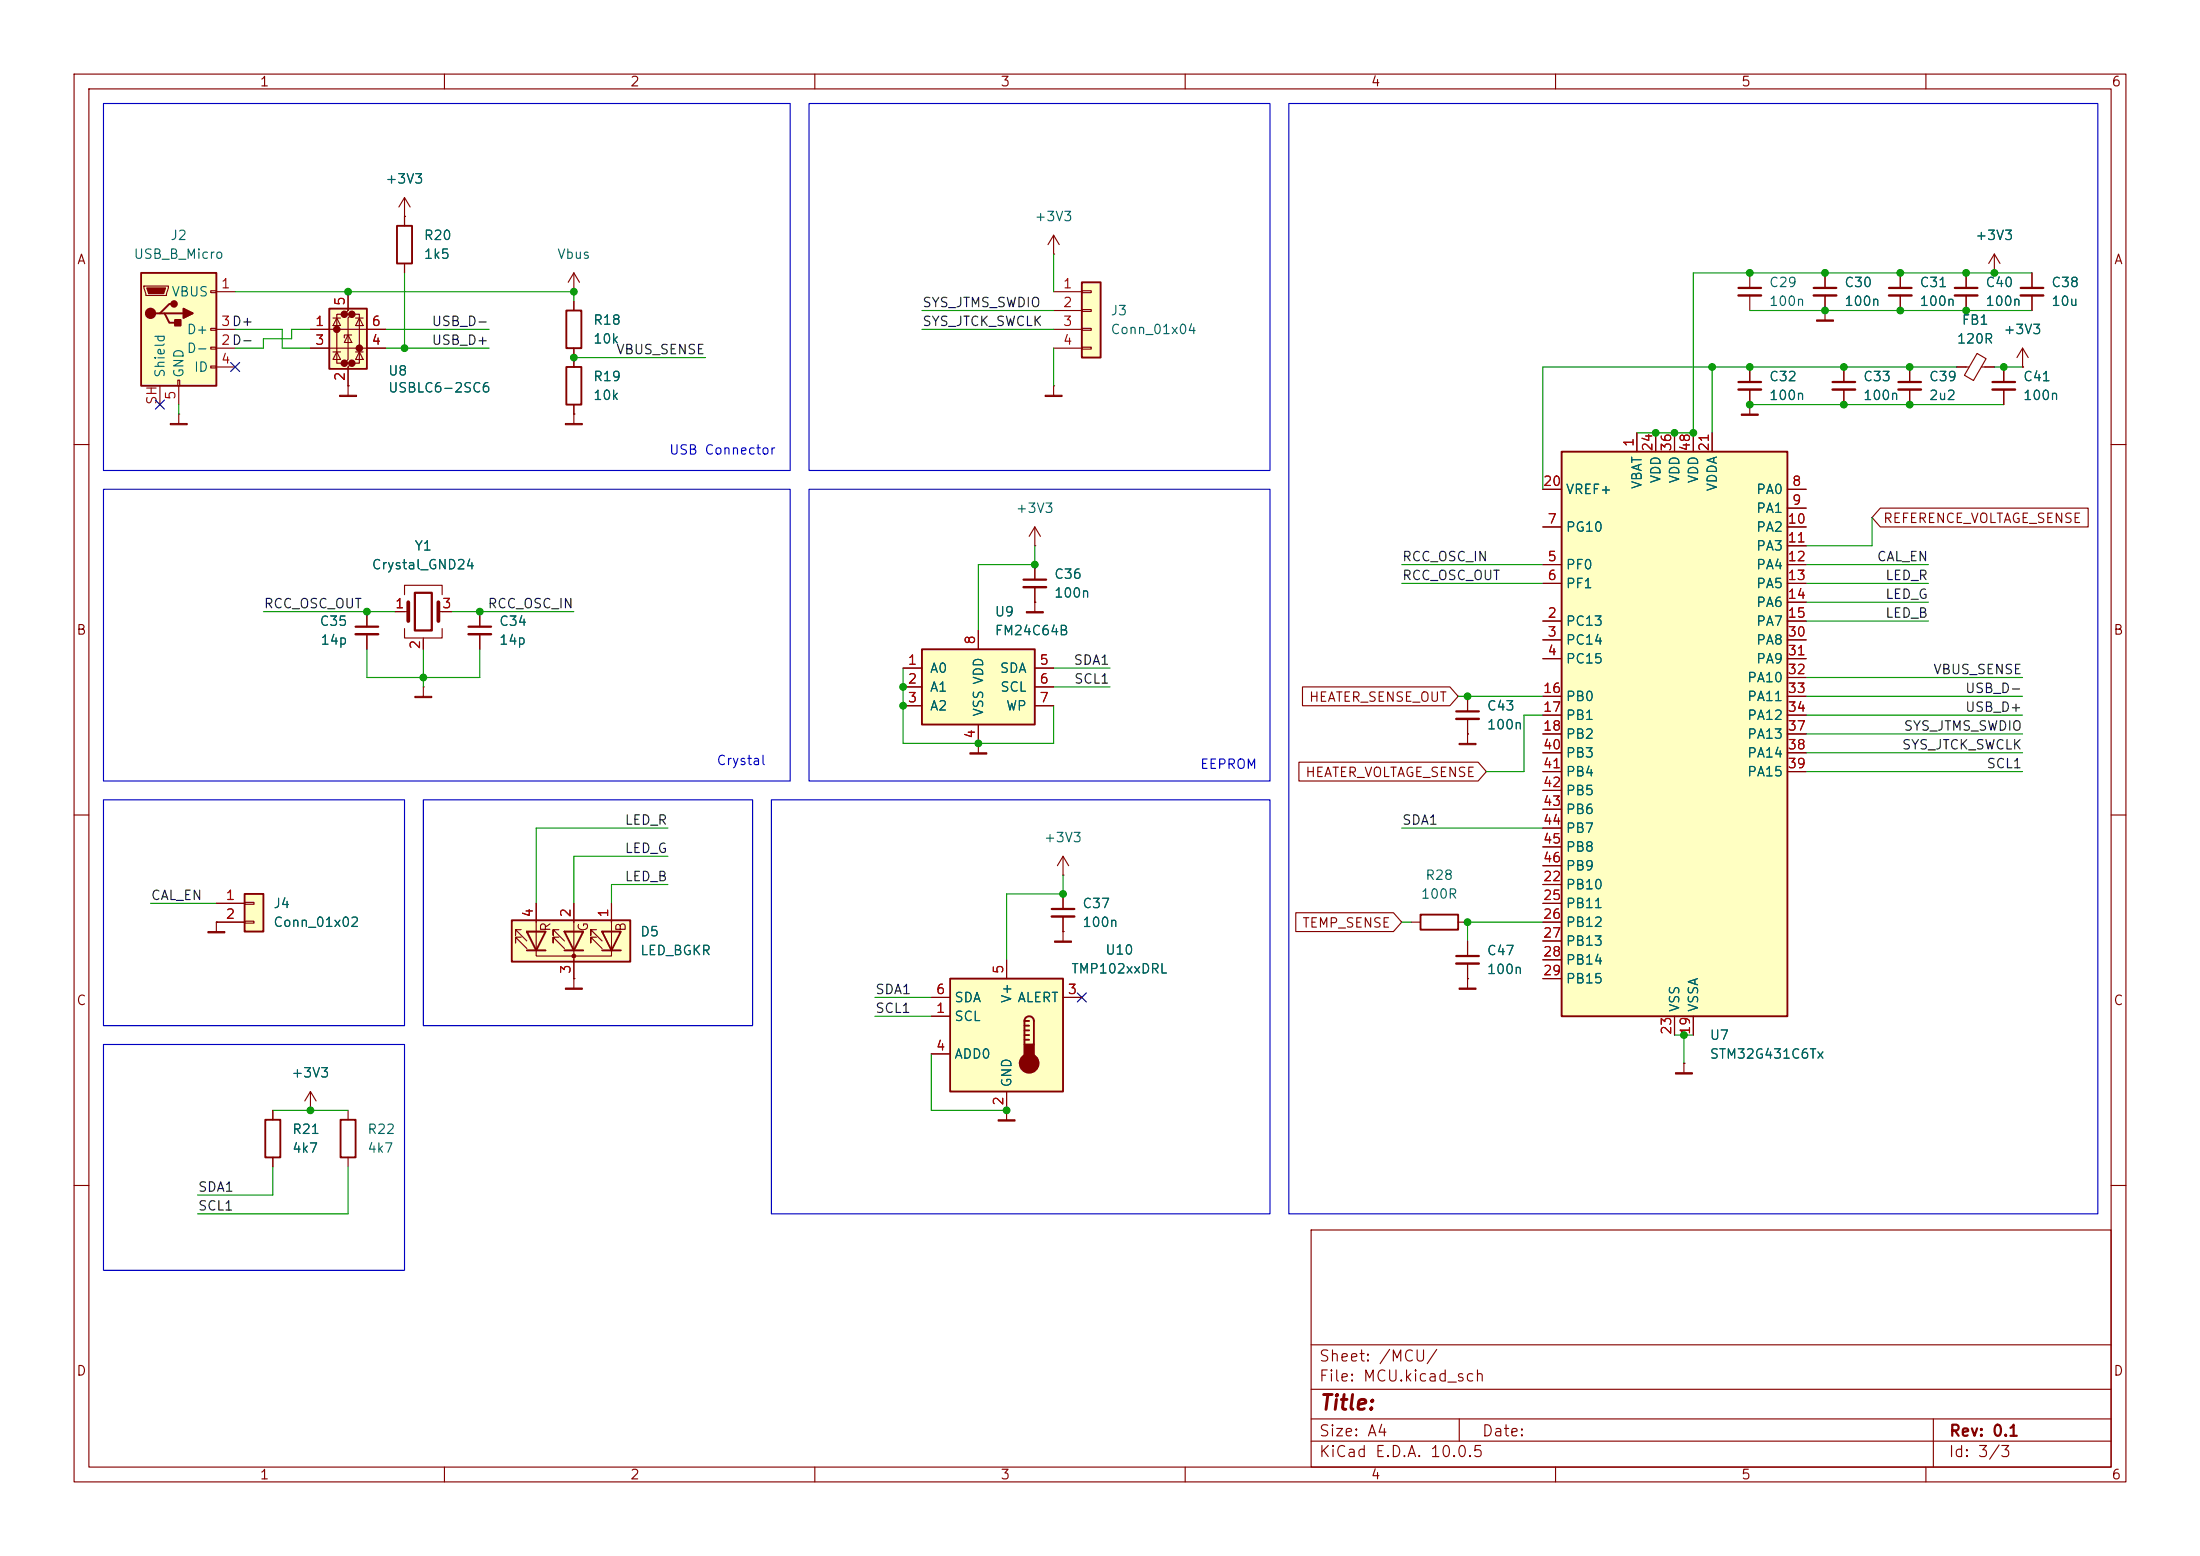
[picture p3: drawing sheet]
<svg xmlns="http://www.w3.org/2000/svg" width="297mm" height="210mm" viewBox="0 0 297 210" stroke-linecap="round" stroke-linejoin="round" font-family="sans-serif">
<g fill="none" stroke="#840000" stroke-width=".15">
<path d="M10 10h277v190h-277zM12 12h273v186h-273zM60 10v2M110 10v2M160 10v2M210 10v2M260 10v2M256.5 36.8v2.1M256.5 39.9v2M248.9 49.5v2.1M248.9 52.6v2M257.8 49.5v2.1"/>
<path d="M257.8 52.6v2M10 60h2M285 60h2M10 110h2M285 110h2M36.8 149.9v1.2M36.8 156.2v1.3M47 149.9v1.2M47 156.2v1.3M10 160h2M177 166h108v32h-108zM285 160h2"/>
<path d="M60 198v2M110 198v2M160 198v2M177 194.5h108M177 191.5h108M177 187.5h108M177 181.5h108M197 191.5v3M210 198v2M260 198v2M261 191.5v6.5"/>
</g>
<path d="M255 38.9h3.1M247.4 51.6h3M256.3 51.6h3" fill="none" stroke="#840000" stroke-width=".3"/>
<path d="M255 39.9h3.1M247.4 52.6h3M256.3 52.6h3" fill="none" stroke="#840000" stroke-width=".33"/>
<path d="M35.8 151.1h2v5.1h-2zM46 151.1h2v5.1h-2z" fill="none" stroke="#840000" stroke-width=".25"/>
<path d="M124.5 87.6h15.2v10.2h-15.2z" fill="#ffffc2"/>
<path d="M124.5 87.6h15.2v10.2h-15.2z" fill="none" stroke="#840000" stroke-width=".25"/>
<g fill="none" stroke="#840000" stroke-width=".15">
<path d="M142.2 34.3h.1M142.2 31.8v2.5M142.2 31.8l-.7 1.2M142.2 31.8l.8 1.2M265.4 36.8v2.1M265.4 39.9v2M142.2 52.1h.1M142.2 52.1v1.2M246.4 41.9h.1M246.4 41.9v1.3M264.2 49.5h1.6M266.9 47.7l1.2 .7-1.7 3-1.2-.8z"/>
<path d="M267.5 49.5h1.7M121.9 90.2h2.6M121.9 92.7h2.6M121.9 95.3h2.6M132.1 85.1v2.5M132.1 97.8v2.5M139.7 90.2h2.5M139.7 92.7h2.5M139.7 95.3h2.5"/>
</g>
<path d="M263.9 38.9h3.1" fill="none" stroke="#840000" stroke-width=".3"/>
<path d="M263.9 39.9h3.1" fill="none" stroke="#840000" stroke-width=".33"/>
<g fill="#840000" stroke="#840000" stroke-width=".14">
<path d="M141.1 53.3h2.3v.2h-2.3z"/>
<path d="M245.2 43.2h2.3v.2h-2.3z"/>
</g>
<path d="M146 38.1h2.6v10.2h-2.6z" fill="#ffffc2"/>
<path d="M146 38.1h2.6v10.2h-2.6z" fill="none" stroke="#840000" stroke-width=".25"/>
<path d="M142.2 39.4h3.8M146 39.2h1.3v.3h-1.3zM142.2 41.9h3.8M142.2 44.5h3.8M142.2 47h3.8M146 41.8h1.3v.2h-1.3zM146 44.3h1.3v.3h-1.3zM146 46.9h1.3v.2h-1.3z" fill="none" stroke="#840000" stroke-width=".15"/>
<path d="M33 120.7h2.6v5h-2.6z" fill="#ffffc2"/>
<path d="M53.6 30.5h2v5.1h-2zM33 120.7h2.6v5h-2.6z" fill="none" stroke="#840000" stroke-width=".25"/>
<g fill="none" stroke="#840000" stroke-width=".15">
<path d="M54.6 29.2h.1M54.6 26.7v3.8M54.6 35.6v1.2M54.6 26.7l-.8 1.2M54.6 26.7l.8 1.2M246.4 36.8v2.1M246.4 39.9v2M274.3 36.8v2.1M274.3 39.9v2M24.1 55.9h.1M24.1 55.9v1.3M47 52.1h.1"/>
<path d="M47 52.1v1.2M270.5 49.5v2.1M270.5 52.6v2M143.5 118.1h.1M143.5 115.6v2.5M143.5 115.6l-.8 1.2M143.5 115.6l.8 1.2M29.2 124.5h.1M29.2 121.9h3.8M29.2 124.5h3.8M29.2 124.5v1.2M33 121.8h1.3v.2h-1.3z"/>
<path d="M33 124.3h1.3v.3h-1.3zM143.5 125.7h.1M143.5 120.7v2M143.5 123.7v3.3M198.1 132.1h.1M198.1 132.1v1.3M135.9 149.9h.1M135.9 149.9v1.2"/>
</g>
<g fill="#840000" stroke="#840000" stroke-width=".14">
<path d="M28.1 125.7h2.3v.2h-2.3z"/>
<path d="M142.4 127h2.3v.2h-2.3z"/>
<path d="M134.7 151.1h2.3v.2h-2.3z"/>
<path d="M197 133.4h2.3v.1h-2.3z"/>
<path d="M45.8 53.3h2.3v.2h-2.3z"/>
<path d="M23 57.2h2.3v.1h-2.3z"/>
</g>
<path d="M244.9 38.9h3M272.8 38.9h3M269 51.6h3M142 122.7h3" fill="none" stroke="#840000" stroke-width=".3"/>
<path d="M244.9 39.9h3M272.8 39.9h3M269 52.6h3M142 123.7h3" fill="none" stroke="#840000" stroke-width=".33"/>
<path d="M19 36.8h10.2v15.3h-10.2z" fill="#ffffc2"/>
<path d="M19 36.8h10.2v15.3h-10.2zM21.6 42.3h.6l.7 1.3h1.2M22.2 42.3h2.6M23.5 41h-.6l-1.3 1.3h-.6" fill="none" stroke="#840000" stroke-width=".25"/>
<g fill="none" stroke="#840000" stroke-width=".15">
<path d="M19.4 38.6h3.3v.3l-.2 1h-2.8zM28.4 39.2h.8v.3h-.8zM29.2 39.4h2.5M236.2 36.8v2.1M236.2 39.9v2M269.2 36.8h.1M269.2 34.3l-.7 1.3M269.2 34.3l.8 1.3M269.2 34.3v2.5M21.6 52.1v2.5M24 51.3h.3v.8h-.3zM24.1 52.1v2.5"/>
<path d="M28.4 44.3h.8v.3h-.8zM28.4 46.9h.8v.2h-.8zM28.4 49.4h.8v.3h-.8zM29.2 47h2.5M29.2 44.5h2.5M29.2 49.5h2.5M236.2 54.6h.1M236.2 54.6v1.3M273 49.5h.1M273 47l-.7 1.3M273 47l.8 1.3M273 47v2.5"/>
</g>
<path d="M19.8 38.9h2.6l-.3 .7h-2z" fill="#840000" stroke="#840000" stroke-width=".15"/>
<g fill="#840000" stroke="#840000" stroke-width=".25">
<path d="M23.6 43.2h.8v.7h-.8z"/>
<path d="M24.8 41.7l1.2 .6-1.2 .6z"/>
<circle cx="20.3" cy="42.3" r=".63"/>
<circle cx="23.5" cy="41" r=".38"/>
</g>
<path d="M234.7 38.9h3" fill="none" stroke="#840000" stroke-width=".3"/>
<path d="M234.7 39.9h3" fill="none" stroke="#840000" stroke-width=".33"/>
<path d="M235.1 55.9h2.3v.2h-2.3z" fill="#840000" stroke="#840000" stroke-width=".14"/>
<path d="M44.4 41.7h5.1v8.1h-5.1z" fill="#ffffc2"/>
<g fill="#840000" stroke="#840000" stroke-width=".51">
<circle cx="45.5" cy="44.4" r=".25"/>
<circle cx="46.5" cy="42.4" r=".25"/>
<circle cx="46.5" cy="49" r=".25"/>
<circle cx="47.5" cy="42.4" r=".25"/>
<circle cx="47.5" cy="49" r=".25"/>
<circle cx="48.5" cy="47" r=".25"/>
</g>
<g fill="none" stroke="#840000" stroke-width=".15">
<path d="M47 39.4v2.5l-.5 .5h1l-.5 .5v5.6l-.5 .5h1l-.5 .5v2.6M41.9 44.5h10.2M41.9 47h10.2M45 47.5h1M45 42.9h1M45.5 42.9l.5 1h-1zM45.5 47.5l.5 1h-1zM46.5 42.4h-1v6.6h1M47 45.2l.5 1h-1zM47.5 45.2h-1v.4M47.5 42.4h1v6.6h-1M48 47.5h1"/>
<path d="M48 42.9h1M48.5 42.9l.5 1h-1zM48.5 47.5l.5 1h-1zM77.5 132.1h.1M77.5 132.1v1.3M41.9 149.9h.1M41.9 147.3l-.8 1.3M41.9 147.3l.8 1.3M41.9 147.3v2.6"/>
</g>
<path d="M44.4 41.7h5.1v8.1h-5.1z" fill="none" stroke="#840000" stroke-width=".25"/>
<path d="M76.3 133.4h2.3v.1h-2.3z" fill="#840000" stroke="#840000" stroke-width=".14"/>
<path d="M69.1 124.2h16v5.6h-16z" fill="#ffffc2"/>
<circle cx="77.5" cy="129" r=".25" fill="#840000" stroke="#840000" stroke-width=".15"/>
<path d="M76.5 49.5h2v5.1h-2zM76.5 41.9h2v5.1h-2zM69.1 124.2h16v5.6h-16zM71.1 125.7h2.6l-1.3 2.6zM71.1 128.3h2.6M76.2 125.7h2.5l-1.2 2.6zM76.2 128.3h2.5M81.3 125.7h2.5l-1.3 2.6zM81.3 128.3h2.5" fill="none" stroke="#840000" stroke-width=".25"/>
<g fill="none" stroke="#840000" stroke-width=".15">
<path d="M77.5 39.4h.1M77.5 36.8v2.6M77.5 36.8l-.8 1.3M77.5 36.8l.7 1.3M77.5 55.9h.1M77.5 40.6v1.3M77.5 47v2.5M77.5 54.6v2.6M70.4 126.5h-.8v.8v-.8l1.5 1.5M70.4 125.5h-.8v.7v-.7l1.5 1.5M71.1 128.3h2.6M71.1 125.7h.1"/>
<path d="M71.1 125.7h2.6zM72.4 121.9v7.1h10.1v-1M75.4 126.5h-.7v.8v-.8l1.5 1.5M75.4 125.5h-.7v.7v-.7l1.5 1.5M76.2 128.3h2.5M76.2 125.7h.1M76.2 125.7h2.5zM77.5 121.9v10.2M80.5 126.5h-.7v.8v-.8l1.5 1.5M80.5 125.5h-.7v.7v-.7l1.5 1.5M82.5 121.9v6.4"/>
</g>
<path d="M76.3 57.2h2.3v.1h-2.3z" fill="#840000" stroke="#840000" stroke-width=".14"/>
<path d="M128.3 132.1h15.2v15.2h-15.2z" fill="#ffffc2"/>
<path d="M128.3 132.1h15.2v15.2h-15.2zM138.3 137.8a.64 .64 0 0 1 .6-.6 .64 .64 0 0 1 .7 .6v3.2M138.3 137.8v3.2M138.3 137.8h.6M138.3 138.4h.6M138.3 139.1h.6M138.3 139.7h.6M138.3 140.3h.6" fill="none" stroke="#840000" stroke-width=".25"/>
<g fill="#840000" stroke="#840000" stroke-width=".25">
<path d="M138.3 141h1.3v1.9h-1.3z"/>
<circle cx="138.9" cy="143.5" r="1.27"/>
</g>
<path d="M139.7 76.2v2M139.7 79.2v2.1M125.7 137.2h2.6M125.7 134.6h2.6M135.9 129.5v2.6M143.5 134.6h2.5M125.7 142.2h2.6M135.9 147.3v2.6M227.3 143.5h.1M227.3 143.5v1.3" fill="none" stroke="#840000" stroke-width=".15"/>
<path d="M138.2 78.2h3" fill="none" stroke="#840000" stroke-width=".3"/>
<path d="M138.2 79.2h3" fill="none" stroke="#840000" stroke-width=".33"/>
<path d="M226.2 144.8h2.3v.2h-2.3z" fill="#840000" stroke="#840000" stroke-width=".14"/>
<path d="M210.8 61h30.5v76.2h-30.5z" fill="#ffffc2"/>
<path d="M210.8 61h30.5v76.2h-30.5zM191.8 123.4h5v2.1h-5z" fill="none" stroke="#840000" stroke-width=".25"/>
<g fill="none" stroke="#840000" stroke-width=".15">
<path d="M47 39.4v2.5M54.6 29.2h.1M54.6 29.2v1.3M54.6 35.6v1.2M246.4 36.8v2.1M246.4 39.9v2M256.5 36.8v2.1M256.5 39.9v2M265.4 36.8v2.1M265.4 39.9v2M269.2 36.8h.1M274.3 36.8v2.1"/>
<path d="M274.3 39.9v2M41.9 44.5h2.5M41.9 47h2.5M47 52.1h.1M47 49.5v2.6M49.5 44.5h2.6M49.5 47h2.6M77.5 55.9h.1M77.5 40.6v1.3M77.5 47v2.5M77.5 54.6v1.3M221 58.4v2.6"/>
<path d="M223.5 58.4v2.6M226.1 58.4v2.6M228.6 58.4v2.6M231.1 58.4v2.6M236.2 54.6h.1M236.2 49.5v2.1M236.2 52.6v2M246.4 41.9h.1M248.9 49.5v2.1M248.9 52.6v2M257.8 49.5v2.1M257.8 52.6v2"/>
<path d="M264.2 49.5h1.2M268 49.5h1.2M270.5 49.5v2.1M270.5 52.6v2M273 49.5h.1M139.7 73.7h.1M139.7 71.1v2.6M139.7 76.2v2M139.7 79.2v3.4M139.7 71.1l-.8 1.3M139.7 71.1l.8 1.3M208.3 76.2h2.5"/>
<path d="M208.3 78.7h2.5M208.3 71.1h2.5M208.3 66h2.5M241.3 76.2h2.5M241.3 78.7h2.5M241.3 71.1h2.5M241.3 66h2.5M241.3 68.6h2.5M241.3 73.7h2.5M253.8 68.6h28.1v2.5h-28.1l-1.1-1.2zM49.5 82.6v2M49.5 85.6v2"/>
<path d="M53.3 82.6h1.8M54.6 80.3v-1.3h5.1v1.3M54.6 84.8v1.3h5.1v-1.3M57.1 92.7h.1M57.1 86.1v1.5M57.1 92.7v1.3M59.2 82.6h1.8M64.8 82.6v2M64.8 85.6v2M121.9 90.2h2.6M121.9 92.7h2.6M121.9 95.3h2.6"/>
<path d="M132.1 85.1v2.5M132.1 97.8v3.8M139.7 81.3h.1M139.7 90.2h2.5M139.7 92.7h2.5M139.7 95.3h2.5M175.8 92.7h19.9l1.1 1.3-1.1 1.3h-19.9zM198.1 99.1h.1M198.1 94v2M198.1 97v3.3M208.3 83.8h2.5M208.3 86.4h2.5"/>
<path d="M208.3 88.9h2.5M208.3 94h2.5M208.3 96.5h2.5M208.3 99.1h2.5M241.3 83.8h2.5M241.3 86.4h2.5M241.3 88.9h2.5M241.3 81.3h2.5M241.3 94h2.5M241.3 96.5h2.5M241.3 99.1h2.5M241.3 91.4h2.5"/>
<path d="M132.1 100.3h.1M175.4 102.9h24.1l1.2 1.2-1.2 1.3h-24.1zM208.3 119.4h2.5M208.3 101.6h2.5M208.3 104.1h2.5M208.3 106.7h2.5M208.3 109.2h2.5M208.3 111.8h2.5M208.3 114.3h2.5M208.3 116.8h2.5M241.3 101.6h2.5M241.3 104.1h2.5"/>
<path d="M29.2 124.5h.1M29.2 121.9h3.8M29.2 124.5h3.8M72.4 121.9v2.6M77.5 132.1h.1M77.5 121.9v2.6M77.5 129.5v2.6M82.5 121.9v2.6M125.7 137.2h2.6M125.7 134.6h2.6M135.9 129.5v2.6M143.5 125.7h.1"/>
<path d="M143.5 134.6h2.5M143.5 120.7v2M143.5 123.7v2M174.9 123.2h13.2l1.1 1.3-1.1 1.2h-13.2zM190.5 124.5h1.3M196.8 124.5h1.3M198.1 132.1h.1M198.1 127v2M198.1 130v2.1M208.3 121.9h2.5M208.3 124.5h2.5M208.3 127h2.5"/>
<path d="M208.3 129.5h2.5M208.3 132.1h2.5M226.1 137.2v2.5M228.6 137.2v2.5M36.8 149.9v1.2M36.8 156.2v1.3M41.9 149.9h.1M125.7 142.2h2.6M135.9 149.9h.1M135.9 147.3v2.6M227.3 143.5h.1"/>
</g>
<g fill="#840000" stroke="#840000" stroke-width=".14">
<path d="M56 94h2.3v.2h-2.3z"/>
<path d="M138.6 82.6h2.2v.1h-2.2z"/>
<path d="M197 100.3h2.3v.2h-2.3z"/>
<path d="M130.9 101.6h2.3v.2h-2.3z"/>
</g>
<path d="M234.7 51.6h3M48 84.6h3.1M56 80h2.3v5.1h-2.3zM63.2 84.6h3.1M196.6 96h3M196.6 129h3" fill="none" stroke="#840000" stroke-width=".3"/>
<path d="M234.7 52.6h3M48 85.6h3.1M63.2 85.6h3.1M196.6 97h3M196.6 130h3" fill="none" stroke="#840000" stroke-width=".33"/>
<path d="M55.1 81.3v2.5M59.2 81.3v2.5" fill="none" stroke="#840000" stroke-width=".51"/>
<g fill="none" stroke="#009600" stroke-width=".15">
<path d="M31.7 39.4h45.8v1.2M54.6 36.8v10.2M142.2 34.3v5.1M274.3 36.8h-45.7v21.6h-7.6M24.1 54.6v1.3M31.7 44.5h6.4v2.5h3.8M41.9 44.5h-2.5v1.2h-3.8v1.3h-3.9M52.1 47h13.9M52.1 44.5h13.9M77.5 48.3h17.7M124.5 41.9h17.7M124.5 44.5h17.7"/>
<path d="M142.2 47v5.1M231.1 49.5v8.9M236.2 54.6h34.3M236.2 41.9h38.1M264.2 49.5h-55.9v16.5M269.2 49.5h3.8M139.7 73.7v2.5h-7.6v8.9M189.2 78.7h19.1M189.2 76.2h19.1M243.8 78.7h16.5M243.8 76.2h16.5M252.7 69.9v3.8h-8.9"/>
<path d="M35.6 82.6h17.7M49.5 87.6v3.8h15.3v-3.8M57.1 87.6v5.1M61 82.6h16.5M121.9 90.2v10.1h20.3v-5M142.2 92.7h7.7M142.2 90.2h7.7M196.8 94h11.5M208.3 96.5h-2.6v7.6h-5M243.8 96.5h29.2M243.8 99.1h29.2M243.8 94h29.2"/>
<path d="M243.8 83.8h16.5M243.8 81.3h16.5M243.8 91.4h29.2M90.2 111.8h-17.8v10.1M90.2 119.4h-7.7v2.5M90.2 115.6h-12.7v6.3M143.5 118.1v2.6h-7.6v8.8M189.2 111.8h19.1M243.8 101.6h29.2M243.8 104.1h29.2M20.3 121.9h8.9M118.1 137.2h7.6"/>
<path d="M118.1 134.6h7.6M189.2 124.5h1.3M208.3 124.5h-10.2v2.5M226.1 139.7h2.5M227.3 139.7v3.8M36.8 149.9h10.2M36.8 157.5v3.8h-10.1M47 157.5v6.3h-20.3M125.7 142.2v7.7h10.2"/>
</g>
<path d="M21 54l1.2 1.2M22.2 54l-1.2 1.2M31.1 48.9l1.3 1.2M32.4 48.9l-1.3 1.2M145.4 134l1.3 1.2M146.7 134l-1.3 1.2" fill="none" stroke="#000084" stroke-width=".15"/>
<path d="M14 14h92.7v49.5h-92.7zM109.2 14h62.2v49.5h-62.2zM174 14h109.2v149.8h-109.2zM14 66h92.7v39.4h-92.7zM109.2 66h62.2v39.4h-62.2zM14 108h40.6v30.4h-40.6zM57.1 108h44.5v30.4h-44.5zM104.1 108h67.3v55.8h-67.3zM14 141h40.6v30.5h-40.6z" fill="none" stroke="#0000c2" stroke-width=".15"/>
<g fill="#009600" stroke="#009600" stroke-width=".14">
<circle cx="64.8" cy="82.6" r=".46"/>
<circle cx="77.5" cy="48.3" r=".46"/>
<circle cx="77.5" cy="39.4" r=".46"/>
<circle cx="47" cy="39.4" r=".46"/>
<circle cx="54.6" cy="47" r=".46"/>
<circle cx="57.1" cy="91.4" r=".46"/>
<circle cx="121.9" cy="95.3" r=".46"/>
<circle cx="132.1" cy="100.3" r=".46"/>
<circle cx="143.5" cy="120.7" r=".46"/>
<circle cx="135.9" cy="149.9" r=".46"/>
<circle cx="49.5" cy="82.6" r=".46"/>
<circle cx="41.9" cy="149.9" r=".46"/>
<circle cx="121.9" cy="92.7" r=".46"/>
<circle cx="139.7" cy="76.2" r=".46"/>
<circle cx="236.2" cy="49.5" r=".46"/>
<circle cx="236.2" cy="54.6" r=".46"/>
<circle cx="246.4" cy="41.9" r=".46"/>
<circle cx="236.2" cy="36.8" r=".46"/>
<circle cx="246.4" cy="36.8" r=".46"/>
<circle cx="226.1" cy="58.4" r=".46"/>
<circle cx="231.1" cy="49.5" r=".46"/>
<circle cx="223.5" cy="58.4" r=".46"/>
<circle cx="228.6" cy="58.4" r=".46"/>
<circle cx="198.1" cy="124.5" r=".46"/>
<circle cx="198.1" cy="94" r=".46"/>
<circle cx="227.3" cy="139.7" r=".46"/>
<circle cx="256.5" cy="36.8" r=".46"/>
<circle cx="269.2" cy="36.8" r=".46"/>
<circle cx="257.8" cy="49.5" r=".46"/>
<circle cx="265.4" cy="41.9" r=".46"/>
<circle cx="256.5" cy="41.9" r=".46"/>
<circle cx="265.4" cy="36.8" r=".46"/>
<circle cx="270.5" cy="49.5" r=".46"/>
<circle cx="257.8" cy="54.6" r=".46"/>
<circle cx="248.9" cy="54.6" r=".46"/>
<circle cx="248.9" cy="49.5" r=".46"/>
</g>
<text font-size="2" fill="#840000" x="178" y="190.8">Title:</text>
<g font-size="1.5" fill="#840000">
<text x="178" y="184.1">Sheet: /MCU/</text>
<text x="178" y="186.8">File: MCU.kicad_sch</text>
<text x="178" y="197">KiCad E.D.A. 10.0.5</text>
<text x="178" y="194.2">Size: A4</text>
<text x="200" y="194.2">Date:</text>
<text x="263" y="197">Id: 3/3</text>
<text x="263" y="194.2">Rev: 0.1</text>
</g>
<g font-size="1.3" fill="#840000">
<text x="35" y="12">1</text>
<text x="85" y="12">2</text>
<text x="135" y="12">3</text>
<text x="185" y="12">4</text>
<text x="235" y="12">5</text>
<text x="285" y="12">6</text>
<text x="10.3" y="36">A</text>
<text x="285.3" y="36">A</text>
<text x="254.1" y="70.9">REFERENCE_VOLTAGE_SENSE</text>
<text x="10.2" y="86">B</text>
<text x="285.2" y="86">B</text>
<text x="176.6" y="95">HEATER_SENSE_OUT</text>
<text x="176.1" y="105.2">HEATER_VOLTAGE_SENSE</text>
<text x="74.6" y="125.9" transform="rotate(-90 74.6 125.9)">R</text>
<text x="79.7" y="125.9" transform="rotate(-90 79.7 125.9)">G</text>
<text x="84.8" y="125.9" transform="rotate(-90 84.8 125.9)">B</text>
<text x="175.7" y="125.5">TEMP_SENSE</text>
<text x="10.2" y="136">C</text>
<text x="285.2" y="136">C</text>
<text x="10.2" y="186">D</text>
<text x="285.2" y="186">D</text>
<text x="35" y="200">1</text>
<text x="85" y="200">2</text>
<text x="135" y="200">3</text>
<text x="185" y="200">4</text>
<text x="235" y="200">5</text>
<text x="285" y="200">6</text>
</g>
<g font-size="1.3" fill="#006464">
<text x="51.9" y="25.1">+3V3</text>
<text x="18" y="35.3">USB_B_Micro</text>
<text x="22.9" y="32.7">J2</text>
<text x="57.1" y="32.7">R20</text>
<text x="57.1" y="35.3">1k5</text>
<text x="75.1" y="35.3">Vbus</text>
<text x="139.6" y="30.2">+3V3</text>
<text x="266.6" y="32.7">+3V3</text>
<text x="23.1" y="40.3">VBUS</text>
<text x="238.7" y="39.1">C29</text>
<text x="238.7" y="41.6">100n</text>
<text x="248.9" y="39.1">C30</text>
<text x="248.9" y="41.6">100n</text>
<text x="259.1" y="39.1">C31</text>
<text x="259.1" y="41.6">100n</text>
<text x="268" y="39.1">C40</text>
<text x="268" y="41.6">100n</text>
<text x="276.8" y="39.1">C38</text>
<text x="276.8" y="41.6">10u</text>
<text x="25.1" y="48">D-</text>
<text x="25.1" y="45.4">D+</text>
<text x="80" y="44.1">R18</text>
<text x="80" y="46.7">10k</text>
<text x="149.8" y="42.9">J3</text>
<text x="149.8" y="45.4">Conn_01x04</text>
<text x="264.1" y="46.7">120R</text>
<text x="264.8" y="44.1">FB1</text>
<text x="270.4" y="45.4">+3V3</text>
<text x="22.6" y="51.1" transform="rotate(-90 22.6 51.1)">Shield</text>
<text x="25.1" y="51.1" transform="rotate(-90 25.1 51.1)">GND</text>
<text x="26.1" y="50.5">ID</text>
<text x="52.3" y="51">U8</text>
<text x="52.3" y="53.3">USBLC6-2SC6</text>
<text x="80" y="51.8">R19</text>
<text x="238.7" y="51.8">C32</text>
<text x="251.4" y="51.8">C33</text>
<text x="260.3" y="51.8">C39</text>
<text x="273" y="51.8">C41</text>
<text x="80" y="54.3">10k</text>
<text x="238.7" y="54.3">100n</text>
<text x="251.4" y="54.3">100n</text>
<text x="260.3" y="54.3">2u2</text>
<text x="273" y="54.3">100n</text>
<text x="224.5" y="65.3" transform="rotate(-90 224.5 65.3)">VDD</text>
<text x="227" y="65.3" transform="rotate(-90 227 65.3)">VDD</text>
<text x="229.6" y="65.3" transform="rotate(-90 229.6 65.3)">VDD</text>
<text x="137" y="69.5">+3V3</text>
<text x="211.3" y="67">VREF+</text>
<text x="221.9" y="66.1" transform="rotate(-90 221.9 66.1)">VBAT</text>
<text x="232.1" y="66.4" transform="rotate(-90 232.1 66.4)">VDDA</text>
<text x="237" y="67">PA0</text>
<text x="237" y="69.5">PA1</text>
<text x="50.1" y="77.2">Crystal_GND24</text>
<text x="55.9" y="74.6">Y1</text>
<text x="211.3" y="77.2">PF0</text>
<text x="211.3" y="72.1">PG10</text>
<text x="237" y="72.1">PA2</text>
<text x="237" y="74.6">PA3</text>
<text x="237" y="77.2">PA4</text>
<text x="134.2" y="83.5">U9</text>
<text x="142.2" y="78.4">C36</text>
<text x="142.2" y="81">100n</text>
<text x="211.3" y="79.7">PF1</text>
<text x="237" y="79.7">PA5</text>
<text x="237" y="82.2">PA6</text>
<text x="43.1" y="84.8">C35</text>
<text x="43.2" y="87.3">14p</text>
<text x="67.3" y="84.8">C34</text>
<text x="67.3" y="87.3">14p</text>
<text x="134.2" y="86.1">FM24C64B</text>
<text x="211.3" y="84.8">PC13</text>
<text x="211.3" y="87.3">PC14</text>
<text x="211.3" y="89.9">PC15</text>
<text x="237" y="84.8">PA7</text>
<text x="237" y="87.3">PA8</text>
<text x="237" y="89.9">PA9</text>
<text x="125.4" y="91.1">A0</text>
<text x="125.4" y="93.7">A1</text>
<text x="134.9" y="91.1">SDA</text>
<text x="134.9" y="93.7">SCL</text>
<text x="211.3" y="94.9">PB0</text>
<text x="235.8" y="92.4">PA10</text>
<text x="235.8" y="94.9">PA11</text>
<text x="125.4" y="96.2">A2</text>
<text x="133" y="96.8" transform="rotate(-90 133 96.8)">VSS VDD</text>
<text x="135.7" y="96.2">WP</text>
<text x="200.6" y="96.2">C43</text>
<text x="200.6" y="98.8">100n</text>
<text x="211.3" y="97.5">PB1</text>
<text x="211.3" y="100">PB2</text>
<text x="235.8" y="97.5">PA12</text>
<text x="235.8" y="100">PA13</text>
<text x="211.3" y="102.6">PB3</text>
<text x="211.3" y="105.1">PB4</text>
<text x="211.3" y="107.6">PB5</text>
<text x="235.8" y="102.6">PA14</text>
<text x="235.8" y="105.1">PA15</text>
<text x="140.8" y="114">+3V3</text>
<text x="211.3" y="110.2">PB6</text>
<text x="211.3" y="112.7">PB7</text>
<text x="192.3" y="119.1">R28</text>
<text x="211.3" y="115.3">PB8</text>
<text x="211.3" y="117.8">PB9</text>
<text x="36.8" y="122.9">J4</text>
<text x="36.8" y="125.4">Conn_01x02</text>
<text x="146" y="122.9">C37</text>
<text x="146" y="125.4">100n</text>
<text x="191.7" y="121.6">100R</text>
<text x="211.3" y="120.3">PB10</text>
<text x="211.3" y="122.9">PB11</text>
<text x="211.3" y="125.4">PB12</text>
<text x="86.3" y="126.7">D5</text>
<text x="86.3" y="129.2">LED_BGKR</text>
<text x="144.5" y="131.7">TMP102xxDRL</text>
<text x="149.1" y="129.2">U10</text>
<text x="200.6" y="129.2">C47</text>
<text x="200.6" y="131.8">100n</text>
<text x="211.3" y="128">PB13</text>
<text x="211.3" y="130.5">PB14</text>
<text x="128.8" y="135.6">SDA</text>
<text x="136.9" y="135.5" transform="rotate(-90 136.9 135.5)">V+</text>
<text x="137.3" y="135.6">ALERT</text>
<text x="211.3" y="133">PB15</text>
<text x="227" y="136.7" transform="rotate(-90 227 136.7)">VSS</text>
<text x="229.6" y="136.7" transform="rotate(-90 229.6 136.7)">VSSA</text>
<text x="128.8" y="138.1">SCL</text>
<text x="128.8" y="143.2">ADD0</text>
<text x="230.7" y="140.7">U7</text>
<text x="230.7" y="143.2">STM32G431C6Tx</text>
<text x="39.2" y="145.7">+3V3</text>
<text x="136.9" y="146.8" transform="rotate(-90 136.9 146.8)">GND</text>
<text x="39.4" y="153.4">R21</text>
<text x="39.4" y="155.9">4k7</text>
<text x="49.5" y="153.4">R22</text>
<text x="49.5" y="155.9">4k7</text>
</g>
<g font-size="1.3" fill="#a90000">
<text x="29.7" y="39.2">1</text>
<text x="46.9" y="41.4" transform="rotate(-90 46.9 41.4)">5</text>
<text x="143.4" y="39.2">1</text>
<text x="143.4" y="41.8">2</text>
<text x="29.7" y="46.9">2D-</text>
<text x="29.7" y="44.3">3D+</text>
<text x="42.4" y="44.3">1</text>
<text x="42.4" y="46.9">3</text>
<text x="50.1" y="46.9">4</text>
<text x="50.1" y="44.3">6</text>
<text x="143.4" y="44.3">3</text>
<text x="143.4" y="46.9">4</text>
<text x="29.7" y="49.4">4</text>
<text x="46.9" y="51.5" transform="rotate(-90 46.9 51.5)">2</text>
<text x="21.5" y="54.7" transform="rotate(-90 21.5 54.7)">SH</text>
<text x="24" y="54.1" transform="rotate(-90 24 54.1)">5</text>
<text x="208.2" y="65.9">20</text>
<text x="220.8" y="60.4" transform="rotate(-90 220.8 60.4)">1</text>
<text x="223.4" y="61" transform="rotate(-90 223.4 61)">24</text>
<text x="225.9" y="61" transform="rotate(-90 225.9 61)">36</text>
<text x="228.5" y="61" transform="rotate(-90 228.5 61)">48</text>
<text x="231" y="61" transform="rotate(-90 231 61)">21</text>
<text x="241.8" y="65.9">8</text>
<text x="208.8" y="71">7</text>
<text x="241.2" y="71">10</text>
<text x="241.8" y="68.4">9</text>
<text x="208.8" y="76.1">5</text>
<text x="241.2" y="73.5">11</text>
<text x="241.2" y="76.1">12</text>
<text x="53.2" y="82.4">1</text>
<text x="59.6" y="82.4">3</text>
<text x="208.8" y="83.7">2</text>
<text x="208.8" y="78.6">6</text>
<text x="241.2" y="78.6">13</text>
<text x="241.2" y="81.1">14</text>
<text x="241.2" y="83.7">15</text>
<text x="57" y="87.7" transform="rotate(-90 57 87.7)">2</text>
<text x="131.9" y="87.1" transform="rotate(-90 131.9 87.1)">8</text>
<text x="208.8" y="86.2">3</text>
<text x="208.8" y="88.8">4</text>
<text x="241.2" y="86.2">30</text>
<text x="241.2" y="88.8">31</text>
<text x="122.5" y="90">1</text>
<text x="122.5" y="92.6">2</text>
<text x="122.5" y="95.1">3</text>
<text x="140.2" y="90">5</text>
<text x="140.2" y="92.6">6</text>
<text x="140.2" y="95.1">7</text>
<text x="208.2" y="93.8">16</text>
<text x="241.2" y="91.3">32</text>
<text x="241.2" y="93.8">33</text>
<text x="131.9" y="99.8" transform="rotate(-90 131.9 99.8)">4</text>
<text x="208.2" y="96.4">17</text>
<text x="208.2" y="98.9">18</text>
<text x="208.2" y="101.5">40</text>
<text x="241.2" y="96.4">34</text>
<text x="241.2" y="98.9">37</text>
<text x="241.2" y="101.5">38</text>
<text x="208.2" y="104">41</text>
<text x="208.2" y="106.5">42</text>
<text x="241.2" y="104">39</text>
<text x="208.2" y="109.1">43</text>
<text x="208.2" y="111.6">44</text>
<text x="208.2" y="119.2">22</text>
<text x="208.2" y="114.2">45</text>
<text x="208.2" y="116.7">46</text>
<text x="30.4" y="121.8">1</text>
<text x="30.4" y="124.3">2</text>
<text x="72.3" y="123.9" transform="rotate(-90 72.3 123.9)">4</text>
<text x="77.3" y="123.9" transform="rotate(-90 77.3 123.9)">2</text>
<text x="82.4" y="123.9" transform="rotate(-90 82.4 123.9)">1</text>
<text x="208.2" y="121.8">25</text>
<text x="208.2" y="124.3">26</text>
<text x="77.3" y="131.5" transform="rotate(-90 77.3 131.5)">3</text>
<text x="135.8" y="131.5" transform="rotate(-90 135.8 131.5)">5</text>
<text x="208.2" y="126.9">27</text>
<text x="208.2" y="129.4">28</text>
<text x="208.2" y="131.9">29</text>
<text x="126.3" y="137">1</text>
<text x="126.3" y="134.5">6</text>
<text x="144" y="134.5">3</text>
<text x="126.3" y="142.1">4</text>
<text x="225.9" y="139.8" transform="rotate(-90 225.9 139.8)">23</text>
<text x="228.5" y="139.8" transform="rotate(-90 228.5 139.8)">19</text>
<text x="135.8" y="149.3" transform="rotate(-90 135.8 149.3)">2</text>
</g>
<g font-size="1.3" fill="#0f0f0f">
<text x="124.4" y="41.8">SYS_JTMS_SWDIO</text>
<text x="58.2" y="46.9">USB_D+</text>
<text x="58.2" y="44.3">USB_D-</text>
<text x="124.4" y="44.3">SYS_JTCK_SWCLK</text>
<text x="83.1" y="48.1">VBUS_SENSE</text>
<text x="189.2" y="76.1">RCC_OSC_IN</text>
<text x="253.3" y="76.1">CAL_EN</text>
<text x="35.5" y="82.4">RCC_OSC_OUT</text>
<text x="65.8" y="82.4">RCC_OSC_IN</text>
<text x="189.2" y="78.6">RCC_OSC_OUT</text>
<text x="254.4" y="78.6">LED_R</text>
<text x="254.4" y="81.2">LED_G</text>
<text x="254.4" y="83.7">LED_B</text>
<text x="144.9" y="90">SDA1</text>
<text x="144.9" y="92.6">SCL1</text>
<text x="260.9" y="91.3">VBUS_SENSE</text>
<text x="265.2" y="93.9">USB_D-</text>
<text x="256.7" y="101.5">SYS_JTCK_SWCLK</text>
<text x="256.9" y="98.9">SYS_JTMS_SWDIO</text>
<text x="265.2" y="96.4">USB_D+</text>
<text x="268.1" y="104">SCL1</text>
<text x="84.3" y="111.6">LED_R</text>
<text x="189.2" y="111.6">SDA1</text>
<text x="84.3" y="115.4">LED_G</text>
<text x="84.3" y="119.3">LED_B</text>
<text x="20.3" y="121.8">CAL_EN</text>
<text x="118.1" y="137">SCL1</text>
<text x="118.1" y="134.5">SDA1</text>
<text x="26.6" y="161.2">SDA1</text>
<text x="26.6" y="163.7">SCL1</text>
</g>
<g font-size="1.3" fill="#0000c2">
<text x="90.2" y="61.7">USB Connector</text>
<text x="96.7" y="103.6">Crystal</text>
<text x="161.9" y="104.1">EEPROM</text>
</g>
</svg>
